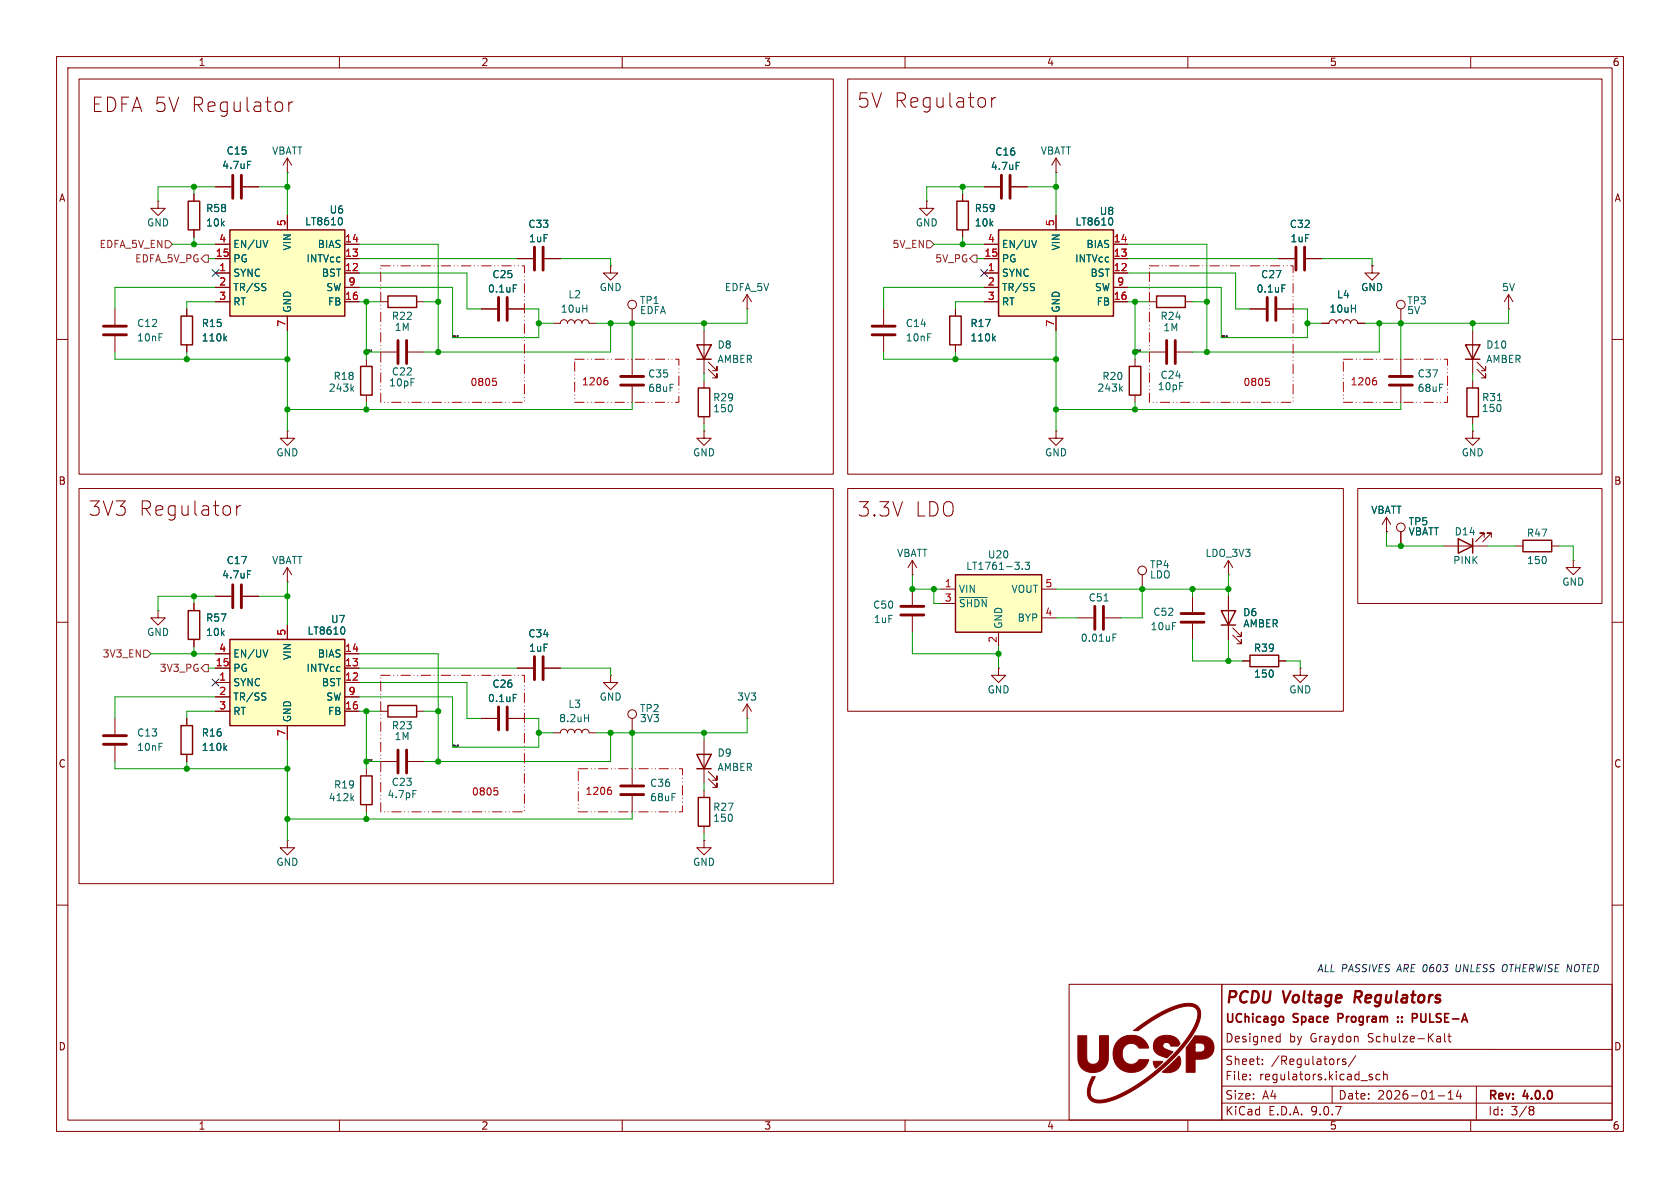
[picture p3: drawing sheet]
<svg xmlns="http://www.w3.org/2000/svg" width="297mm" height="210mm" viewBox="0 0 297 210" stroke-linecap="round" stroke-linejoin="round" font-family="sans-serif">
<g fill="none" stroke="#840000" stroke-width=".18">
<path d="M10 10h277v190h-277zM12 12h273v186h-273zM60 10v2M110 10v2M160 10v2M210 10v2M260 10v2M221 54.6h2.8M225.8 54.6h2.8M226.1 45.7h2.8M230.9 45.7h2.8M10 60h2"/>
<path d="M285 60h2M278.1 99.1v1.2h1.3l-1.3 1.3-1.2-1.3h1.2M278.1 99.1h.1M10 110h2M285 110h2M10 160h2M189 174h27v24h-27zM216 174h69v24h-69zM285 160h2M60 198v2M110 198v2M160 198v2"/>
<path d="M210 198v2M216 195h69M216 192h69M216 185.5h69M221 190.8v.1M221 190v.1M223.2 188.1v.1M223.2 187.3v.1M225.9 183.2l.4 .1M226.3 182.7v1.5M226.3 184.1l-.4 .1M235.5 192v3"/>
<path d="M236.7 187.2h.2M237.9 187.3l-.4-.1-.2 .2 .1 .2 .5 .2v.3h-.6M239.7 186.6l-1.3 2M242.2 190.4l.4 .1 .1 .2-.2 .2h-.3M242.2 189.9l.4 .1M244 190l-.5-.1-.3 .3v.4l.2 .2h.6M244.6 190l.2-.1 .4 .1v.9M244.6 189.4v1.5M254.2 183.2h.3l.2 .2v.8M254.2 193.7h1.2M254.7 184.1l-.5 .1M254.7 183.6h-.5"/>
<path d="M255.4 182.7v1.3l.2 .2M256 183.2h.5M256 194.3h.9M256 193.2l.5-.4v1.5M256.2 182.7v1.3l.3 .2M257.8 192.7l-.3 1.1h.9M258.2 193.3v1M260 198v2M261 192v6M270.6 195.6l.4 .1 .2 .2-.3 .3M270.6 196.2h.3M270.9 196.2l.2 .2 .1 .4-.2 .2-.4 .1"/>
</g>
<path d="M239.7 175.2l-.3 2" fill="none" stroke="#840000" stroke-width=".4"/>
<path d="M236.6 179.2v1.5M236.6 180h.5M247.1 179.8v.1M247.8 179.8v.1M249.7 179.2v1.5M250.6 179.5l-.1 .3-.2 .2M247.1 180.5v.2M247.8 180.5v.2" fill="none" stroke="#840000" stroke-width=".3"/>
<g fill="#840000" stroke="#840000" stroke-width=".18">
<path d="M200.4 182.2a22 22 0 0 1 9.1-4.8 2.17 2.17 0 0 1 2.7 1.3 6.7 6.7 0 0 1-1.7 4.7 33.1 33.1 0 0 1-13.8 11.1 4.3 4.3 0 0 1-3.8 .1 2.74 2.74 0 0 1-.3-3.3l.1-.2a.77 .77 0 0 1 .9-.8l-.2 .5a3.7 3.7 0 0 0-.5 3 2.26 2.26 0 0 0 2.6 .5l1.4-.4a28.6 28.6 0 0 0 10-6.9 17.1 17.1 0 0 0 4.8-7.1 1.51 1.51 0 0 0-.3-1.6 1.51 1.51 0 0 0-1.6-.4 19.3 19.3 0 0 0-8.6 4.3z"/>
<path d="M205.5 189.5l2.9-2.8a1.96 1.96 0 0 1 0 2.1 1.96 1.96 0 0 1-1.9 .8z"/>
<path d="M190.6 183.1h1.5v2.7a2.84 2.84 0 0 0 .2 1.9 1.19 1.19 0 0 0 1.5 .3 1.19 1.19 0 0 0 .6-1.4v-3.5h1.5v3.1a2.77 2.77 0 0 1-1.9 3.3 2.77 2.77 0 0 1-3.4-1.8z"/>
<path d="M197.7 183.9a3.2 3.2 0 0 1 5.4 1.4h-1.7a1.63 1.63 0 0 0-2.1-.7 1.63 1.63 0 0 0-.9 2 1.57 1.57 0 0 0 1.2 1.5 1.57 1.57 0 0 0 1.8-.8h1.7a3.3 3.3 0 0 1-4.7 1.9 3.3 3.3 0 0 1-1-4.9z"/>
<path d="M211.2 183.1h.8a2.11 2.11 0 0 1 2.6 2 2.11 2.11 0 0 1-2.5 2.1h-.8v2.4h-1.6v-4.4h1.6v.7a1.45 1.45 0 0 0 1.7-.4 .87 .87 0 0 0-.2-1 .87 .87 0 0 0-1-.1h-.5v.8h-1.6z"/>
<path d="M203.9 187.6l1.7 .1-1.3 1.1-.3-.6z"/>
<path d="M204.4 183.7a2.92 2.92 0 0 1 4 .3l.2 .5-.3 .4h-1.3a.75 .75 0 0 0-.7-.6 .75 .75 0 0 0-.7 .6 2.08 2.08 0 0 0 1.5 .9l.3 .1-1.1 1.1-.6-.2a1.88 1.88 0 0 1-1.7-1.2 1.88 1.88 0 0 1 .4-1.9z"/>
</g>
<path d="M224 52.6v4M225.6 52.6v4M229.1 43.7v4.1M230.6 43.7v4.1" fill="none" stroke="#840000" stroke-width=".51"/>
<path d="M226.6 50.4h.6" fill="none" stroke="#006464" stroke-width=".18"/>
<path d="M176.5 40.6h20.3v15.3h-20.3z" fill="#ffffc2"/>
<path d="M176.5 40.6h20.3v15.3h-20.3zM259.1 61h2.5l-1.3 2.5zM259.1 63.5h2.5M259.3 68.6h2.1v5.1h-2.1zM33.3 108h2v5h-2zM32 128.3h2v5.1h-2zM63.8 137.2h2v5h-2zM68.6 124.7h5.1v2h-5.1z" fill="none" stroke="#840000" stroke-width=".25"/>
<g fill="none" stroke="#840000" stroke-width=".18">
<path d="M186.7 38.1v2.5M174 43.2h2.5M174 45.7h2.5M174 48.3h2.5M174 50.8h2.5M174 53.3h2.5M186.7 55.9v2.5M196.8 43.2h2.6M196.8 45.7h2.6M196.8 48.3h2.6M196.8 50.8h2.6M196.8 53.3h2.6"/>
<path d="M233.7 57.2h1.2a.64 .64 0 0 1 .7-.7 .64 .64 0 0 1 .6 .7 .64 .64 0 0 1 .7-.7 .64 .64 0 0 1 .6 .7 .64 .64 0 0 1 .6-.7 .64 .64 0 0 1 .7 .7 .64 .64 0 0 1 .6-.7 .64 .64 0 0 1 .6 .7h1.3M242.6 47v1.3h1.2l-1.2 1.2-1.3-1.2h1.3M242.6 47h.1M247.6 54.6v2.6M260.3 58.4v7.6M266.7 54.6h.1M266.7 52.1l-.8 1.2M266.7 52.1l.8 1.2M266.7 52.1v2.5M247.6 63.5v2.8M247.6 68.3v2.8M260.3 76.2v1.3h1.3l-1.3 1.2-1.2-1.2h1.2"/>
<path d="M260.3 76.2h.1M260.3 67.3v1.3M260.3 73.7v1.2M261.1 65.3l1.5 1.5v-.8v.8h-.7M261.1 64l1.5 1.5v-.7v.7h-.7M27.9 108v1.2h1.3l-1.3 1.3-1.2-1.3h1.2M27.9 108h.1M34.3 106.7v1.3M34.3 113v1.3M91.4 118.1h2.8M96.3 118.1h2.8M107.9 119.4v1.3h1.3l-1.3 1.2-1.2-1.2h1.2"/>
<path d="M107.9 119.4h.1M20.3 127v2.8M20.3 131.8v2.8M33 127v1.3M33 133.4v1.2M64.8 135.9v1.3M67.3 125.7h1.3M67.3 134.6h2.8M72.1 134.6h2.8M73.7 125.7h1.2M85.1 127h2.8M89.9 127h2.8"/>
<path d="M97.8 129.5h1.3a.64 .64 0 0 1 .6-.6 .64 .64 0 0 1 .6 .6 .64 .64 0 0 1 .7-.6 .64 .64 0 0 1 .6 .6 .64 .64 0 0 1 .6-.6 .64 .64 0 0 1 .7 .6 .64 .64 0 0 1 .6-.6 .64 .64 0 0 1 .6 .6h1.3M111.8 127v2.5M111.8 135.9v2.8M132.1 127h.1M132.1 124.5l-.8 1.2M132.1 124.5l.7 1.2M132.1 124.5v2.5M50.8 148.6v1.3h1.3l-1.3 1.2-1.3-1.2h1.3M50.8 148.6h.1M64.8 142.2v1.3M111.8 140.7v2.8M124.5 148.6v1.3h1.2l-1.2 1.2-1.3-1.2h1.3"/>
<path d="M124.5 148.6h.1"/>
<circle cx="247.6" cy="53.8" r=".76"/>
<circle cx="111.8" cy="126.2" r=".76"/>
</g>
<g fill="none" stroke="#006464" stroke-width=".18">
<path d="M196.6 38.8l.1 .5-.2 .4M182.7 50.1l.2 .1M182.8 50.8l.1 .2-.1 .3M183.2 42.5l-.4 1.3M264.7 70.8h.8M39.7 132.2l.4 .5M40.1 131.8l-.5 .5M73 139.7h.6M90.7 122.8h.6M103.3 126.9h.7M104 126.3v1.3M62.2 141.1l.3 .4"/>
<path d="M62.5 140.7l-.4 .5"/>
</g>
<path d="M245.6 68.1h4.1M245.6 66.5h4.1M94.5 116.1v4M96 116.1v4M18.3 131.6h4.1M18.3 130h4.1M70.4 132.6v4.1M71.9 132.6v4.1M88.1 125v4M89.7 125v4M109.7 138.9h4.1M109.7 140.5h4.1" fill="none" stroke="#840000" stroke-width=".51"/>
<path d="M40.6 113h20.4v15.3h-20.4z" fill="#ffffc2"/>
<path d="M32 55.9h2v5.1h-2zM123.2 61h2.5l-1.2 2.5zM123.2 63.5h2.5M123.4 68.6h2.1v5.1h-2.1zM269.2 95.5h5.1v2h-5.1zM40.6 113h20.4v15.3h-20.4z" fill="none" stroke="#840000" stroke-width=".25"/>
<g fill="none" stroke="#840000" stroke-width=".18">
<path d="M27.9 35.6v1.2h1.3l-1.3 1.3-1.2-1.3h1.2M27.9 35.6h.1M38.1 33h2.8M42.9 33h2.8M50.8 30.5h.1M50.8 27.9v2.6M50.8 27.9l-.8 1.3M50.8 27.9l.8 1.3M20.3 54.6v2.8M20.3 59.4v2.8M33 54.6v1.3M85.1 54.6h2.8"/>
<path d="M89.9 54.6h2.8M124.5 58.4v7.6M132.1 54.6h.1M132.1 52.1l-.8 1.2M132.1 52.1l.7 1.2M132.1 52.1v2.5M33 61v1.2M124.5 76.2v1.3h1.2l-1.2 1.2-1.3-1.2h1.3M124.5 76.2h.1M124.5 67.3v1.3M124.5 73.7v1.2M125.2 65.3l1.5 1.5v-.8v.8h-.7"/>
<path d="M125.2 64l1.5 1.5v-.7v.7h-.7M268 96.5h1.2M274.3 96.5h1.3M38.1 115.6h2.5M38.1 118.1h2.5M38.1 105.4h2.8M42.9 105.4h2.8M50.8 102.9h.1M50.8 100.3v2.6M50.8 110.5v2.5M50.8 100.3l-.8 1.3M50.8 100.3l.8 1.3"/>
<path d="M61 115.6h2.5M61 118.1h2.5M38.1 120.7h2.5M38.1 123.2h2.5M38.1 125.7h2.5M50.8 128.3v2.5M61 120.7h2.5M61 123.2h2.5M61 125.7h2.5"/>
</g>
<path d="M43.8 28.5h.6M39.7 59.8l.4 .5M40.1 59.4l-.5 .5M90.7 50.4h.6M43.8 100.9h.6M47.4 114.9l-.5 1.2M60.8 111l.2 .6-.2 .4M46.8 122.5l.2 .1M46.9 123.2l.1 .2-.1 .3" fill="none" stroke="#006464" stroke-width=".18"/>
<path d="M41.1 31v4.1M42.7 31v4.1M18.3 59.2h4.1M18.3 57.7h4.1M88.1 52.6v4M89.7 52.6v4M41.1 103.4v4M42.7 103.4v4" fill="none" stroke="#840000" stroke-width=".51"/>
<path d="M40.6 40.6h20.4v15.3h-20.4z" fill="#ffffc2"/>
<path d="M33.3 35.6h2v5h-2zM40.6 40.6h20.4v15.3h-20.4zM199.6 64.8h2.1v5.1h-2.1zM257.8 95.3l2.5 1.2-2.5 1.3zM260.3 95.3v2.5" fill="none" stroke="#840000" stroke-width=".25"/>
<g fill="none" stroke="#840000" stroke-width=".18">
<path d="M34.3 34.3v1.3M50.8 38.1v2.5M34.3 40.6v1.3M38.1 43.2h2.5M38.1 45.7h2.5M38.1 48.3h2.5M38.1 50.8h2.5M38.1 53.3h2.5M50.8 55.9v2.5M61 43.2h2.5M61 45.7h2.5M61 48.3h2.5"/>
<path d="M61 50.8h2.5M61 53.3h2.5M91.4 45.7h2.8M96.3 45.7h2.8M97.8 57.2h1.3a.64 .64 0 0 1 .6-.7 .64 .64 0 0 1 .6 .7 .64 .64 0 0 1 .7-.7 .64 .64 0 0 1 .6 .7 .64 .64 0 0 1 .6-.7 .64 .64 0 0 1 .7 .7 .64 .64 0 0 1 .6-.7 .64 .64 0 0 1 .6 .7h1.3M50.8 76.2v1.3h1.3l-1.3 1.2-1.3-1.2h1.3M50.8 76.2h.1M186.7 76.2v1.3h1.3l-1.3 1.2-1.3-1.2h1.3M186.7 76.2h.1M200.7 63.5v1.3M200.7 69.9v1.2M245.1 94h.1"/>
<path d="M245.1 91.4l-.8 1.3M245.1 91.4l.8 1.3M245.1 91.4v2.6M247.6 94v2.5M255.3 96.5h7.6M262.4 95v-.8h-.8h.8l-1.5 1.6M263.7 95v-.8h-.8h.8l-1.6 1.6"/>
<circle cx="247.6" cy="93.2" r=".76"/>
</g>
<path d="M60.3 38.5l.2 .5-.2 .7M46.8 50.1l.2 .1M46.9 50.8l.1 .2-.1 .3M47.4 42.5l-.5 1.3M198.1 68.7l.3 .5M198.4 68.3l-.5 .5" fill="none" stroke="#006464" stroke-width=".18"/>
<path d="M94.5 43.7v4.1M96 43.7v4.1" fill="none" stroke="#840000" stroke-width=".51"/>
<path d="M168.9 101.6h15.2v10.2h-15.2z" fill="#ffffc2"/>
<path d="M169.2 35.6h2v5h-2zM68.6 52.3h5.1v2.1h-5.1zM167.9 55.9h2v5.1h-2zM204.5 52.3h5v2.1h-5zM63.8 64.8h2v5.1h-2zM168.9 101.6h15.2v10.2h-15.2zM215.9 108h2.5l-1.2 2.5zM215.9 110.5h2.5M221 115.8h5.1v2.1h-5.1zM123.2 133.4h2.5l-1.2 2.5zM123.2 135.9h2.5M123.4 141h2.1v5.1h-2.1z" fill="none" stroke="#840000" stroke-width=".25"/>
<g fill="none" stroke="#840000" stroke-width=".18">
<path d="M14 14h133.3v69.8h-133.3zM51.1 18v1.7M51.8 18a.65 .65 0 0 0-.7 .5M149.9 14h133.3v69.8h-133.3zM175.3 17.3v1.7M176 17.3a.65 .65 0 0 0-.7 .4M34.3 34.3v1.3M38.1 33h2.8M42.9 33h2.8M50.8 38.1v2.5M163.8 35.6v1.2h1.3l-1.3 1.3-1.2-1.3h1.2M163.8 35.6h.1"/>
<path d="M170.2 34.3v1.3M174 33h2.8M178.8 33h2.8M186.7 30.5h.1M186.7 27.9l-.8 1.3M186.7 27.9l.8 1.3M186.7 27.9v2.6M186.7 38.1v2.5M33 54.6v1.3M34.3 40.6v1.3M38.1 53.3h2.5M38.1 45.7h2.5"/>
<path d="M38.1 43.2h2.5M38.1 48.3h2.5M38.1 50.8h2.5M50.8 55.9v2.5M61 53.3h2.5M61 45.7h2.5M61 43.2h2.5M61 48.3h2.5M61 50.8h2.5M67.3 53.3h1.3M73.7 53.3h1.2M85.1 54.6h2.8"/>
<path d="M89.9 54.6h2.8M91.4 45.7h2.8M96.3 45.7h2.8M107.9 47v1.3h1.3l-1.3 1.2-1.2-1.2h1.2M107.9 47h.1M111.8 54.6v2.6M156.2 54.6v2.8M156.2 59.4v2.8M168.9 54.6v1.3M170.2 40.6v1.3M174 53.3h2.5M174 45.7h2.5"/>
<path d="M174 43.2h2.5M174 48.3h2.5M174 50.8h2.5M186.7 55.9v2.5M196.8 53.3h2.6M196.8 45.7h2.6M196.8 43.2h2.6M196.8 48.3h2.6M196.8 50.8h2.6M203.2 53.3h1.3M209.5 53.3h1.3M221 54.6h2.8"/>
<path d="M225.8 54.6h2.8M226.1 45.7h2.8M230.9 45.7h2.8M233.7 57.2h1.2M240 57.2h1.3M242.6 47h.1M33 61v1.2M64.8 63.5v1.3M64.8 69.9v1.2M67.3 62.2h2.8M72.1 62.2h2.8M111.8 63.5v2.8"/>
<path d="M111.8 68.3v2.8M168.9 61v1.2M203.2 62.2h2.8M208 62.2h2.8M14 86.4h133.3v69.8h-133.3zM41.8 89.4v1.7M42.6 89.4a.65 .65 0 0 0-.8 .5M149.9 86.4h87.6v39.3h-87.6zM161.3 99.1l-.8 1.2M161.3 99.1l.8 1.2M161.3 99.1v2.5M217.2 99.1l-.8 1.2"/>
<path d="M217.2 99.1l.7 1.2M217.2 99.1v2.5M240 86.4h43.2v20.3h-43.2zM245.1 94h.1M247.6 94v2.5M34.3 106.7v1.3M34.3 113v1.3M38.1 105.4h2.8M38.1 115.6h2.5M38.1 118.1h2.5M42.9 105.4h2.8M50.8 110.5v2.5"/>
<path d="M61 115.6h2.5M61 118.1h2.5M91.4 118.1h2.8M96.3 118.1h2.8M161.3 101.6h.1M161.3 104.1v2.8M161.3 109v2.8M166.4 104.1h2.5M166.4 106.7h2.5M176.5 118.1v1.3h1.3l-1.3 1.3-1.2-1.3h1.2M176.5 118.1h.1M176.5 111.8v2.5"/>
<path d="M184.1 104.1h2.6M184.1 109.2h2.6M190.5 109.2h2.8M195.3 109.2h2.8M201.9 101.6v2.5M210.8 105.4v2.8M210.8 110.2v2.8M217.2 101.6h.1M217.2 105.4v7.6M217.9 112.3l1.6 1.5v-.8v.8h-.8M217.9 111l1.6 1.5v-.7v.7h-.8M219.7 116.8h1.3"/>
<path d="M226.1 116.8h1.2M229.9 118.1v1.3h1.2l-1.2 1.3-1.3-1.3h1.3M229.9 118.1h.1M33 127v1.3M33 133.4v1.2M38.1 120.7h2.5M38.1 123.2h2.5M38.1 125.7h2.5M50.8 128.3v2.5M61 120.7h2.5M61 123.2h2.5M61 125.7h2.5"/>
<path d="M85.1 127h2.8M89.9 127h2.8M124.5 130.8v7.6M124.5 139.7v1.3M125.2 137.7l1.5 1.5v-.8v.8h-.7M125.2 136.4l1.5 1.5v-.7v.7h-.7M124.5 146.1v1.2"/>
<circle cx="111.8" cy="53.8" r=".76"/>
<circle cx="201.9" cy="100.8" r=".76"/>
</g>
<g fill="none" stroke="#006464" stroke-width=".18">
<path d="M43.8 28.5h.6M60.3 38.5l.2 .5-.2 .7M179.6 28.7h.6M196.6 38.8l.1 .5-.2 .4M39.7 59.8l.4 .5M40.1 59.4l-.5 .5M46.8 50.1l.2 .1M46.9 50.8l.1 .2-.1 .3M47.4 42.5l-.5 1.3M90.7 50.4h.6M175.6 59.8l.4 .5M176 59.4l-.5 .5"/>
<path d="M182.7 50.1l.2 .1M182.8 50.8l.1 .2-.1 .3M183.2 42.5l-.4 1.3M226.6 50.4h.6M62.2 68.7l.3 .5M62.5 68.3l-.4 .5M181.2 99.4h.8l-.4 .5 .3 .1v.5l-.1 .2-.6-.2M43.8 100.9h.6M47.4 114.9l-.5 1.2M60.8 111l.2 .6-.2 .4M169.6 105.6h4.9M180.7 100.5v.2"/>
<path d="M195.2 106.2h.7M196.8 112.7h.4M196.8 112.1h.6M39.7 132.2l.4 .5M40.1 131.8l-.5 .5M46.8 122.5l.2 .1M46.9 123.2l.1 .2-.1 .3M90.7 122.8h.6"/>
</g>
<g fill="none" stroke="#840000" stroke-width=".51">
<path d="M177 31v4.1M178.6 31v4.1M154.2 59.2h4M154.2 57.7h4M70.4 60.2v4.1M71.9 60.2v4.1M109.7 68.1h4.1M109.7 66.5h4.1M206.2 60.2v4.1M207.8 60.2v4.1M159.3 108.7h4M159.3 107.2h4"/>
<path d="M193.5 107.2v4.1M195.1 107.2v4.1M208.8 110h4.1M208.8 108.5h4.1"/>
</g>
<path d="M29.2 42.5h.6l.7 .7-.7 .6h-.6zM35.6 45.7l.6-.6h.6v1.3h-.6zM163.8 42.5h.7l.6 .7-.6 .6h-.7zM172.1 45.1h.6v1.3h-.6l-.7-.7zM25.4 114.9h.6l.7 .7-.7 .6h-.6zM36.2 117.5h.6v1.2h-.6l-.6-.6z" fill="none" stroke="#725600" stroke-width=".18"/>
<path d="M80.9 59.6h.1M65.6 62.1h.1M201.5 61.9h.1l-.1 .1M201.6 62h.1M201.6 62v.1M65.6 134.5h.1M65.7 134.3h.1M65.7 134.3v.1" fill="none" stroke="#0f0f0f" stroke-width=".18"/>
<g fill="none" stroke="#009600" stroke-width=".18">
<path d="M34.3 33v1.3M38.1 33h-10.2v2.6M45.7 33h5.1M50.8 30.5v7.6M170.2 33v1.3M174 33h-10.2v2.6M181.6 33h5.1M186.7 30.5v7.6M30.5 43.2h7.6M34.3 41.9v1.3M36.8 45.7h1.3M38.1 53.3h-5.1v1.3"/>
<path d="M38.1 50.8h-17.8v3.8M50.8 58.4v17.8M63.5 50.8h16.5v8.9h15.2v-5.1h-2.5M63.5 53.3h3.8M63.5 45.7h27.9M63.5 48.3h19v6.3h2.6M63.5 43.2h14v19M64.8 53.3v10.2M74.9 53.3h2.6M95.2 57.2h2.6M99.1 45.7h8.8v1.3M107.9 57.2v5h-33"/>
<path d="M111.8 57.2v6.3M124.5 57.2v1.2M132.1 54.6v2.6h-26.7M165.1 43.2h8.9M170.2 41.9v1.3M172.7 45.7h1.3M174 53.3h-5.1v1.3M174 50.8h-17.8v3.8M186.7 58.4v17.8M199.4 50.8h16.5v8.9h15.2v-5.1h-2.5M199.4 48.3h19v6.3h2.6M199.4 53.3h3.8"/>
<path d="M199.4 45.7h26.7M199.4 43.2h14v19M200.7 53.3v10.2M210.8 53.3h2.6M231.1 57.2h2.6M233.7 45.7h8.9v1.3M243.8 57.2v5h-33M247.6 57.2v6.3M260.3 57.2v1.2M266.7 54.6v2.6h-25.4M20.3 62.2v1.3h30.5M33 62.2v1.3"/>
<path d="M64.8 62.2h2.5M64.8 71.1v1.3M111.8 71.1v1.3h-61M124.5 66v1.3M124.5 74.9v1.3M156.2 62.2v1.3h30.5M168.9 62.2v1.3M200.7 71.1v1.3M200.7 62.2h2.5M247.6 71.1v1.3h-60.9M260.3 66v1.3M260.3 74.9v1.3"/>
<path d="M245.1 94v2.5h10.2M262.9 96.5h5.1M275.6 96.5h2.5v2.6M26.7 115.6h11.4M34.3 105.4v1.3M34.3 114.3v1.3M36.8 118.1h1.3M38.1 105.4h-10.2v2.6M45.7 105.4h5.1M50.8 102.9v7.6M63.5 118.1h27.9M63.5 115.6h14v19"/>
<path d="M99.1 118.1h8.8v1.3M161.3 101.6v2.5h5.1M161.3 111.8v3.8h15.2M165.1 104.1v2.6h1.3M176.5 114.3v3.8M186.7 104.1h30.5M186.7 109.2h3.8M201.9 104.1v5.1h-3.8M210.8 113v3.8h8.9M210.8 104.1v1.3M217.2 101.6v3.8M217.2 113v3.8"/>
<path d="M227.3 116.8h2.6v1.3M20.3 134.6v1.3h30.5M33 134.6v1.3M38.1 125.7h-5.1v1.3M38.1 123.2h-17.8v3.8M50.8 130.8v17.8M63.5 120.7h19v6.3h2.6M63.5 123.2h16.5v8.9h15.2v-5.1h-2.5M63.5 125.7h3.8M64.8 125.7v10.2M64.8 134.6h2.5M74.9 125.7h2.6"/>
<path d="M95.2 129.5h2.6M107.9 129.5v5.1h-33M111.8 129.5v6.4M124.5 129.5v1.3M124.5 138.4v1.3M132.1 127v2.5h-26.7M64.8 143.5v1.3M111.8 143.5v1.3h-61M124.5 147.3v1.3"/>
</g>
<path d="M37.5 47.7l1.2 1.2M38.7 47.7l-1.2 1.2M173.4 47.7l1.2 1.2M174.6 47.7l-1.2 1.2M37.5 120l1.2 1.3M38.7 120l-1.2 1.3" fill="none" stroke="#000084" stroke-width=".18"/>
<path d="M87.1 66.9h.6M87.5 67.4l.3 .2v.3l-.3 .2M107.1 66.8h.3M107.2 67.3l.3 .2v.3l-.3 .2M223.8 66.9h.6M224.2 67.4l.2 .2v.3l-.2 .2M243 66.8h.3M243.1 67.3l.3 .2v.3l-.3 .2M87.4 139.3h.6M87.8 139.8l.2 .2v.3l-.2 .2M107.8 139.2h.2M107.9 139.6l.2 .3v.3l-.2 .2" fill="none" stroke="#d00006" stroke-width=".18"/>
<path d="M265.8 170.6a.79 .79 0 0 0 0 1.2h.3" fill="none" stroke="#0000c2" stroke-width=".18"/>
<path d="M67.3 47h25.4v24.1h-25.4zM203.2 47h25.4v24.1h-25.4zM101.6 63.5h18.4v7.6h-18.4zM237.5 63.5h18.4v7.6h-18.4zM67.3 119.4h25.4v24.1h-25.4zM102.2 135.9h18.4v7.6h-18.4z" fill="none" stroke="#d00006" stroke-width=".18" stroke-dasharray="1.7 .6 0 .6 0 .6"/>
<g fill="#009600" stroke="#009600" stroke-width=".18">
<circle cx="165.1" cy="104.1" r=".46"/>
<circle cx="161.3" cy="104.1" r=".46"/>
<circle cx="176.5" cy="115.6" r=".46"/>
<circle cx="217.2" cy="116.8" r=".46"/>
<circle cx="170.2" cy="33" r=".46"/>
<circle cx="170.2" cy="43.2" r=".46"/>
<circle cx="186.7" cy="33" r=".46"/>
<circle cx="243.8" cy="57.2" r=".46"/>
<circle cx="200.7" cy="72.4" r=".46"/>
<circle cx="186.7" cy="72.4" r=".46"/>
<circle cx="210.8" cy="104.1" r=".46"/>
<circle cx="201.9" cy="104.1" r=".46"/>
<circle cx="247.6" cy="57.2" r=".46"/>
<circle cx="260.3" cy="57.2" r=".46"/>
<circle cx="231.1" cy="57.2" r=".46"/>
<circle cx="217.2" cy="104.1" r=".46"/>
<circle cx="247.6" cy="96.5" r=".46"/>
<circle cx="186.7" cy="63.5" r=".46"/>
<circle cx="200.7" cy="62.2" r=".46"/>
<circle cx="168.9" cy="63.5" r=".46"/>
<circle cx="213.4" cy="62.2" r=".46"/>
<circle cx="213.4" cy="53.3" r=".46"/>
<circle cx="200.7" cy="53.3" r=".46"/>
<circle cx="50.8" cy="72.4" r=".46"/>
<circle cx="64.8" cy="72.4" r=".46"/>
<circle cx="50.8" cy="63.5" r=".46"/>
<circle cx="34.3" cy="43.2" r=".46"/>
<circle cx="64.8" cy="53.3" r=".46"/>
<circle cx="64.8" cy="62.2" r=".46"/>
<circle cx="33" cy="63.5" r=".46"/>
<circle cx="77.5" cy="53.3" r=".46"/>
<circle cx="34.3" cy="33" r=".46"/>
<circle cx="50.8" cy="33" r=".46"/>
<circle cx="107.9" cy="129.5" r=".46"/>
<circle cx="111.8" cy="129.5" r=".46"/>
<circle cx="124.5" cy="129.5" r=".46"/>
<circle cx="95.2" cy="57.2" r=".46"/>
<circle cx="77.5" cy="62.2" r=".46"/>
<circle cx="107.9" cy="57.2" r=".46"/>
<circle cx="111.8" cy="57.2" r=".46"/>
<circle cx="124.5" cy="57.2" r=".46"/>
<circle cx="50.8" cy="135.9" r=".46"/>
<circle cx="33" cy="135.9" r=".46"/>
<circle cx="50.8" cy="144.8" r=".46"/>
<circle cx="64.8" cy="144.8" r=".46"/>
<circle cx="64.8" cy="134.6" r=".46"/>
<circle cx="34.3" cy="115.6" r=".46"/>
<circle cx="50.8" cy="105.4" r=".46"/>
<circle cx="34.3" cy="105.4" r=".46"/>
<circle cx="64.8" cy="125.7" r=".46"/>
<circle cx="77.5" cy="134.6" r=".46"/>
<circle cx="77.5" cy="125.7" r=".46"/>
<circle cx="95.2" cy="129.5" r=".46"/>
</g>
<g font-size="3.5" fill="#840000">
<text x="16" y="20">EDFA 5V Regulator</text>
<text x="151.4" y="19.3">5V Regulator</text>
<text x="15.5" y="91.4">3V3</text>
<text x="24.4" y="91.4">Regulator</text>
<text x="151.5" y="91.6">3.3V</text>
<text x="161.6" y="91.6">LDO</text>
</g>
<g font-size="2.8" fill="#840000">
<text x="216.5" y="177.9">PCDU</text>
<text x="226.9" y="177.9">Voltage</text>
<text x="240.3" y="177.9">Regulators</text>
</g>
<g font-size="2.1" fill="#840000">
<text x="216.5" y="181.2">UChicago</text>
<text x="216.5" y="184.5">Designed</text>
<text x="227.9" y="184.5">by</text>
<text x="228.7" y="181.2">Space</text>
<text x="231.7" y="184.5">Graydon</text>
<text x="237.2" y="181.2">Program</text>
<text x="242" y="184.5">Schulze-Kalt</text>
<text x="248.4" y="181.2">::</text>
<text x="251.5" y="181.2">PULSE-A</text>
<text x="216.5" y="191.2">File:</text>
<text x="216.5" y="188.5">Sheet:</text>
<text x="222.6" y="191.2">regulators.kicad_sch</text>
<text x="224.7" y="188.5">/Regulators/</text>
<text x="216.5" y="197.4">KiCad</text>
<text x="216.5" y="194.6">Size:</text>
<text x="223.2" y="194.6">A4</text>
<text x="224.2" y="197.4">E.D.A.</text>
<text x="231.8" y="197.4">9.0.7</text>
<text x="236.5" y="194.6">Date:</text>
<text x="243.5" y="194.6">2026-01-14</text>
<text x="263" y="194.8">Rev:</text>
<text x="263" y="197.4">Id:</text>
<text x="267.1" y="197.4">3/8</text>
<text x="269.4" y="194.8">4.0.0</text>
</g>
<g font-size="1.8" fill="#840000">
<text x="35" y="11.9">1</text>
<text x="85" y="11.9">2</text>
<text x="135" y="11.9">3</text>
<text x="185" y="11.9">4</text>
<text x="235" y="11.9">5</text>
<text x="285" y="11.9">6</text>
<text x="10.3" y="35.9">A</text>
<text x="285.3" y="35.9">A</text>
<text x="10.3" y="85.9">B</text>
<text x="285.3" y="85.9">B</text>
<text x="10.3" y="135.9">C</text>
<text x="285.3" y="135.9">C</text>
<text x="10.3" y="185.9">D</text>
<text x="285.3" y="185.9">D</text>
<text x="35" y="199.9">1</text>
<text x="85" y="199.9">2</text>
<text x="135" y="199.9">3</text>
<text x="185" y="199.9">4</text>
<text x="235" y="199.9">5</text>
<text x="285" y="199.9">6</text>
</g>
<g font-size="1.8" fill="#006464">
<text x="40" y="27.5">C15</text>
<text x="48" y="27.5">VBATT</text>
<text x="175.9" y="27.7">C16</text>
<text x="183.9" y="27.5">VBATT</text>
<text x="39.2" y="30.1">4.7uF</text>
<text x="175.1" y="30.2">4.7uF</text>
<text x="25.9" y="40.2">GND</text>
<text x="36.3" y="40.2">10k</text>
<text x="36.3" y="37.7">R58</text>
<text x="53.8" y="40">LT8610</text>
<text x="58.2" y="37.9">U6</text>
<text x="93.3" y="40.5">C33</text>
<text x="161.8" y="40.2">GND</text>
<text x="172.2" y="40.2">10k</text>
<text x="172.2" y="37.7">R59</text>
<text x="190" y="40.1">LT8610</text>
<text x="194.3" y="38.2">U8</text>
<text x="227.9" y="40.5">C32</text>
<text x="41.1" y="44">EN/UV</text>
<text x="41.1" y="46.6">PG</text>
<text x="51.7" y="44.4" transform="rotate(-90 51.7 44.4)">VIN</text>
<text x="54.1" y="46.6">INTVcc</text>
<text x="56.1" y="44">BIAS</text>
<text x="93.4" y="43">1uF</text>
<text x="177" y="44">EN/UV</text>
<text x="177" y="46.6">PG</text>
<text x="187.6" y="44.4" transform="rotate(-90 187.6 44.4)">VIN</text>
<text x="190" y="46.6">INTVcc</text>
<text x="192" y="44">BIAS</text>
<text x="228" y="43">1uF</text>
<text x="41.1" y="49.1">SYNC</text>
<text x="41.1" y="51.7">TR/SS</text>
<text x="56.8" y="49.1">BST</text>
<text x="57.6" y="51.7">SW</text>
<text x="86.2" y="51.9">0.1uF</text>
<text x="87" y="49.4">C25</text>
<text x="100.4" y="52.9">L2</text>
<text x="105.9" y="51.7">GND</text>
<text x="113" y="53.9">TP1</text>
<text x="128" y="51.7">EDFA_5V</text>
<text x="177" y="49.1">SYNC</text>
<text x="177" y="51.7">TR/SS</text>
<text x="192.7" y="49.1">BST</text>
<text x="193.5" y="51.7">SW</text>
<text x="222.1" y="51.9">0.1uF</text>
<text x="222.8" y="49.4">C27</text>
<text x="236.3" y="52.9">L4</text>
<text x="240.5" y="51.7">GND</text>
<text x="265.4" y="51.7">5V</text>
<text x="24.1" y="58">C12</text>
<text x="35.6" y="58">R15</text>
<text x="41.1" y="54.2">RT</text>
<text x="51.7" y="55.4" transform="rotate(-90 51.7 55.4)">GND</text>
<text x="57.9" y="54.2">FB</text>
<text x="69.2" y="56.7">R22</text>
<text x="69.7" y="58.7">1M</text>
<text x="99" y="55.5">10uH</text>
<text x="113" y="55.7">EDFA</text>
<text x="160" y="58">C14</text>
<text x="171.5" y="58">R17</text>
<text x="177" y="54.2">RT</text>
<text x="187.6" y="55.4" transform="rotate(-90 187.6 55.4)">GND</text>
<text x="193.8" y="54.2">FB</text>
<text x="205.1" y="56.7">R24</text>
<text x="205.6" y="58.8">1M</text>
<text x="234.9" y="55.5">10uH</text>
<text x="248.7" y="55.7">5V</text>
<text x="248.7" y="54">TP3</text>
<text x="24.1" y="60.6">10nF</text>
<text x="35.6" y="60.6">110k</text>
<text x="126.8" y="61.8">D8</text>
<text x="126.8" y="64.4">AMBER</text>
<text x="160" y="60.6">10nF</text>
<text x="171.5" y="60.6">110k</text>
<text x="262.6" y="61.8">D10</text>
<text x="262.6" y="64.4">AMBER</text>
<text x="58" y="69.4">243k</text>
<text x="58.9" y="67.4">R18</text>
<text x="68.7" y="68.5">10pF</text>
<text x="69.2" y="66.6">C22</text>
<text x="114.5" y="66.9">C35</text>
<text x="114.5" y="69.5">68uF</text>
<text x="126" y="71.1">R29</text>
<text x="193.9" y="69.4">243k</text>
<text x="194.8" y="67.4">R20</text>
<text x="204.6" y="69.2">10pF</text>
<text x="205.1" y="67.2">C24</text>
<text x="250.5" y="66.9">C37</text>
<text x="250.5" y="69.5">68uF</text>
<text x="261.9" y="71.1">R31</text>
<text x="126" y="73.1">150</text>
<text x="261.9" y="73">150</text>
<text x="48.8" y="80.9">GND</text>
<text x="122.4" y="80.9">GND</text>
<text x="184.7" y="80.9">GND</text>
<text x="258.3" y="80.9">GND</text>
<text x="242.3" y="91">VBATT</text>
<text x="248.9" y="93.1">TP5</text>
<text x="248.9" y="94.8">VBATT</text>
<text x="257.1" y="94.8">D14</text>
<text x="269.8" y="95.1">R47</text>
<text x="40" y="99.9">C17</text>
<text x="48" y="99.9">VBATT</text>
<text x="158.5" y="98.7">VBATT</text>
<text x="170.7" y="100.9">LT1761-3.3</text>
<text x="174.6" y="98.9">U20</text>
<text x="203.2" y="100.7">TP4</text>
<text x="213" y="98.7">LDO_3V3</text>
<text x="256.8" y="99.9">PINK</text>
<text x="269.9" y="99.9">150</text>
<text x="39.2" y="102.5">4.7uF</text>
<text x="154.3" y="107.8">C50</text>
<text x="169.4" y="105">VIN</text>
<text x="169.4" y="107.5">~{SHDN}</text>
<text x="178.7" y="105">VOUT</text>
<text x="192.4" y="106.5">C51</text>
<text x="203.2" y="102.5">LDO</text>
<text x="276.1" y="103.7">GND</text>
<text x="25.9" y="112.6">GND</text>
<text x="36.3" y="112.6">10k</text>
<text x="36.3" y="110.1">R57</text>
<text x="54.3" y="112.4">LT8610</text>
<text x="58.4" y="110.3">U7</text>
<text x="93.3" y="112.9">C34</text>
<text x="154.4" y="110.3">1uF</text>
<text x="177.4" y="111.3" transform="rotate(-90 177.4 111.3)">GND</text>
<text x="179.8" y="110.1">BYP</text>
<text x="191" y="113.6">0.01uF</text>
<text x="203.3" y="111.6">10uF</text>
<text x="203.8" y="109.1">C52</text>
<text x="219.7" y="109.1">D6</text>
<text x="219.7" y="111.1">AMBER</text>
<text x="41.1" y="116.4">EN/UV</text>
<text x="41.1" y="119">PG</text>
<text x="51.7" y="116.8" transform="rotate(-90 51.7 116.8)">VIN</text>
<text x="54.1" y="119">INTVcc</text>
<text x="56.1" y="116.4">BIAS</text>
<text x="93.4" y="115.4">1uF</text>
<text x="221.6" y="115.4">R39</text>
<text x="221.6" y="120">150</text>
<text x="41.1" y="121.5">SYNC</text>
<text x="41.1" y="124.1">TR/SS</text>
<text x="56.8" y="121.5">BST</text>
<text x="57.6" y="124.1">SW</text>
<text x="86.2" y="124.3">0.1uF</text>
<text x="87" y="121.8">C26</text>
<text x="100.4" y="125.3">L3</text>
<text x="105.9" y="124.1">GND</text>
<text x="130.2" y="124.1">3V3</text>
<text x="174.5" y="122.8">GND</text>
<text x="227.8" y="122.8">GND</text>
<text x="24.1" y="130.4">C13</text>
<text x="35.6" y="130.4">R16</text>
<text x="41.1" y="126.6">RT</text>
<text x="51.7" y="127.8" transform="rotate(-90 51.7 127.8)">GND</text>
<text x="57.9" y="126.6">FB</text>
<text x="69.2" y="129.1">R23</text>
<text x="69.7" y="131">1M</text>
<text x="98.7" y="127.9">8.2uH</text>
<text x="113" y="126.1">TP2</text>
<text x="113" y="127.9">3V3</text>
<text x="24.1" y="132.9">10nF</text>
<text x="35.6" y="132.9">110k</text>
<text x="126.8" y="134">D9</text>
<text x="126.8" y="136.5">AMBER</text>
<text x="58" y="141.8">412k</text>
<text x="59" y="139.6">R19</text>
<text x="68.4" y="141.3">4.7pF</text>
<text x="69.1" y="139.1">C23</text>
<text x="114.8" y="139.3">C36</text>
<text x="114.8" y="141.8">68uF</text>
<text x="126" y="143.5">R27</text>
<text x="126" y="145.5">150</text>
<text x="48.8" y="153.3">GND</text>
<text x="122.4" y="153.3">GND</text>
</g>
<g font-size="1.8" fill="#a90000">
<text x="50.5" y="40.1" transform="rotate(-90 50.5 40.1)">5</text>
<text x="186.4" y="40.1" transform="rotate(-90 186.4 40.1)">5</text>
<text x="38.1" y="45.5">15</text>
<text x="38.7" y="42.9">4</text>
<text x="60.9" y="42.9">14</text>
<text x="60.9" y="45.5">13</text>
<text x="173.9" y="45.5">15</text>
<text x="174.6" y="42.9">4</text>
<text x="196.8" y="42.9">14</text>
<text x="196.8" y="45.5">13</text>
<text x="38.7" y="48">1</text>
<text x="38.7" y="50.5">2</text>
<text x="38.7" y="53.1">3</text>
<text x="60.9" y="48">12</text>
<text x="60.9" y="53.1">16</text>
<text x="61.5" y="50.5">9</text>
<text x="174.6" y="48">1</text>
<text x="174.6" y="50.5">2</text>
<text x="174.6" y="53.1">3</text>
<text x="196.8" y="48">12</text>
<text x="196.8" y="53.1">16</text>
<text x="197.4" y="50.5">9</text>
<text x="50.5" y="57.9" transform="rotate(-90 50.5 57.9)">7</text>
<text x="186.4" y="57.9" transform="rotate(-90 186.4 57.9)">7</text>
<text x="166.9" y="103.9">1</text>
<text x="166.9" y="106.4">3</text>
<text x="184.7" y="103.9">5</text>
<text x="50.5" y="112.5" transform="rotate(-90 50.5 112.5)">5</text>
<text x="176.3" y="113.7" transform="rotate(-90 176.3 113.7)">2</text>
<text x="184.7" y="109">4</text>
<text x="38.1" y="117.9">15</text>
<text x="38.7" y="115.3">4</text>
<text x="60.9" y="115.3">14</text>
<text x="60.9" y="117.9">13</text>
<text x="38.7" y="120.4">1</text>
<text x="38.7" y="122.9">2</text>
<text x="38.7" y="125.5">3</text>
<text x="60.9" y="120.4">12</text>
<text x="60.9" y="125.5">16</text>
<text x="61.5" y="122.9">9</text>
<text x="50.5" y="130.2" transform="rotate(-90 50.5 130.2)">7</text>
</g>
<g font-size="1.8" fill="#725600">
<text x="17.5" y="44">EDFA_5V_EN</text>
<text x="23.8" y="46.6">EDFA_5V_PG</text>
<text x="157.7" y="44">5V_EN</text>
<text x="165.3" y="46.6">5V_PG</text>
<text x="18.1" y="116.4">3V3_EN</text>
<text x="28.2" y="119">3V3_PG</text>
</g>
<g font-size="1.8" fill="#d00006">
<text x="83.1" y="68.4">0805</text>
<text x="102.8" y="68.3">1206</text>
<text x="219.7" y="68.4">0805</text>
<text x="238.7" y="68.3">1206</text>
<text x="83.3" y="140.8">0805</text>
<text x="103.4" y="140.7">1206</text>
</g>
<g font-size="1.8" fill="#0000c2">
<text x="232.8" y="172.1">ALL PASSIVES ARE 0603</text>
<text x="257.8" y="172.1">UNLESS</text>
<text x="266.2" y="172.1">OTHERWISE NOTED</text>
</g>
<g font-size=".4" fill="#0f0f0f">
<text x="80" y="59.6">SW_1</text>
<text x="215.9" y="59.6">SW_3</text>
<text x="64.8" y="62.2">FB_1</text>
<text x="200.7" y="62.2">FB_3</text>
<text x="64.8" y="134.6">FB_2</text>
<text x="80" y="132">SW_2</text>
</g>
</svg>
